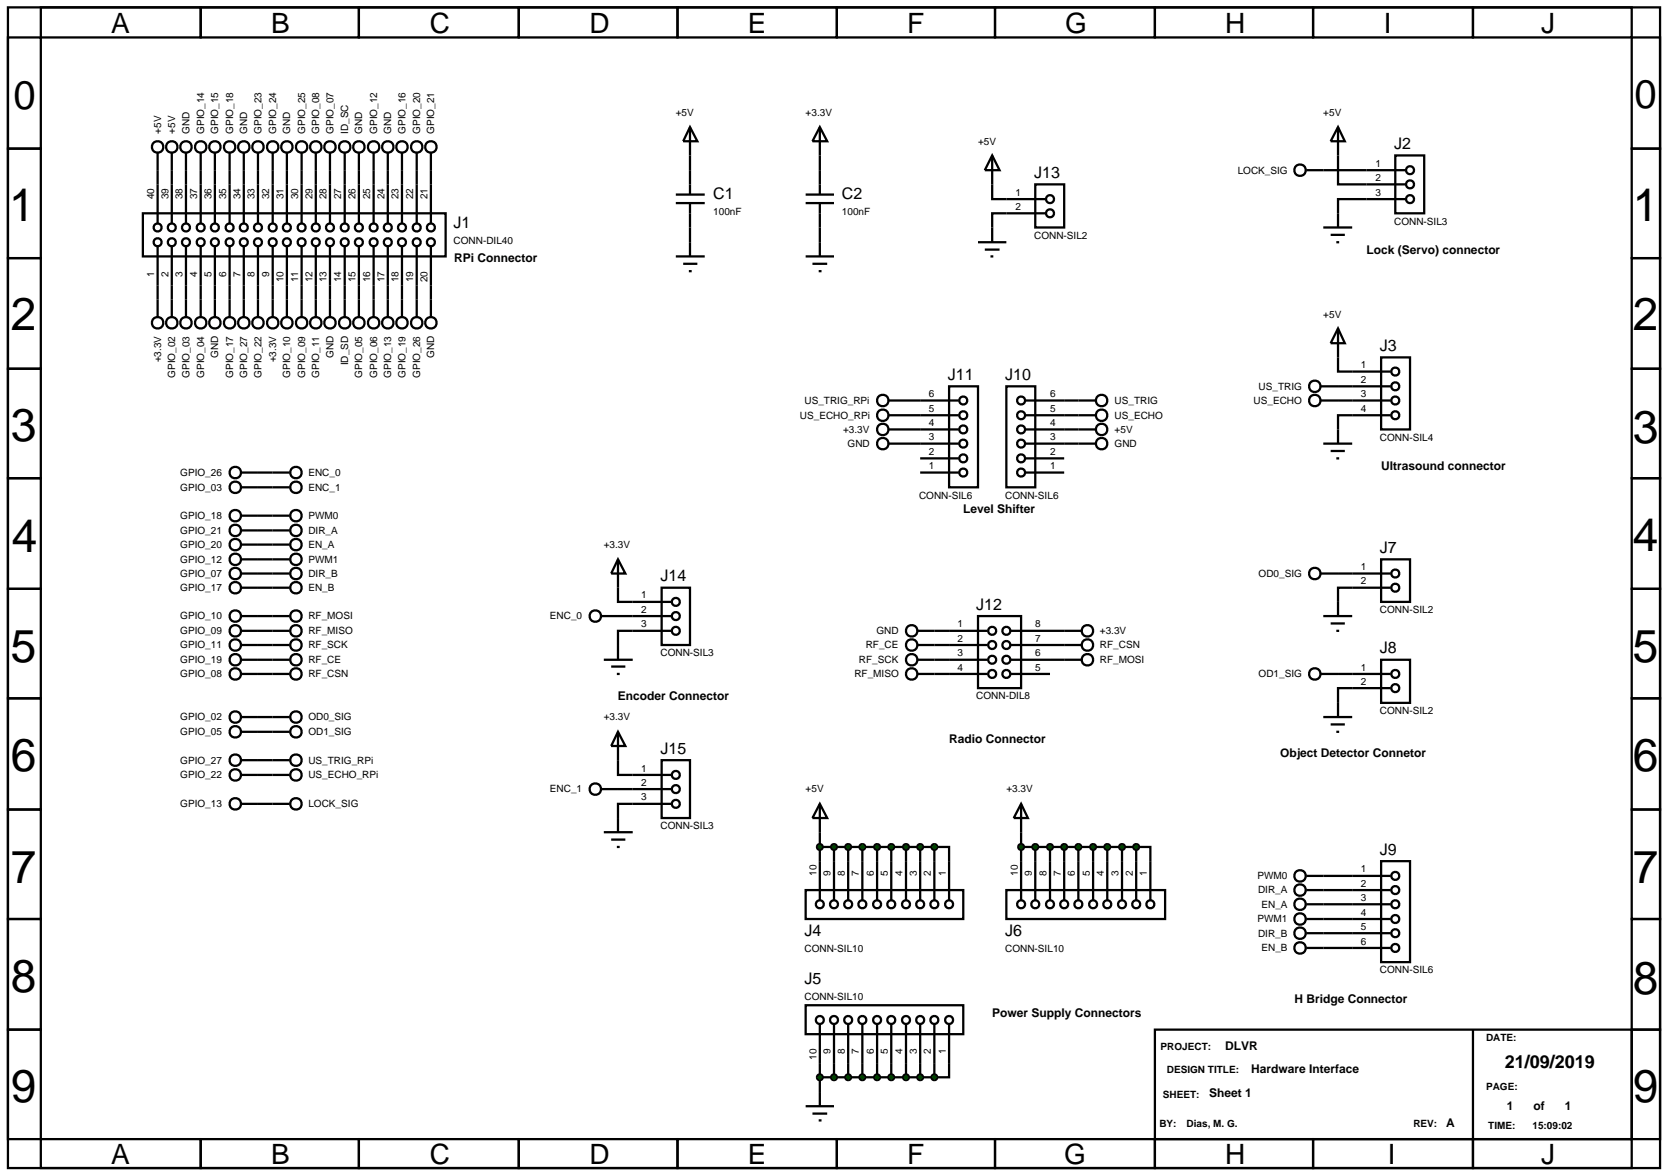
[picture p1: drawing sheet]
<svg xmlns="http://www.w3.org/2000/svg" width="294mm" height="207mm" viewBox="0 0 294 207" stroke-linecap="round" stroke-linejoin="round" font-family="sans-serif">
<g fill="none" stroke="#000" stroke-width=".4">
<path d="M1.4 1.3h291.4v204.6h-291.4zM1.4 6.6h5.8v19.6h-5.8zM7.2 1.3h28.2v5.3h-28.2zM35.4 1.3h27.9v5.3h-27.9zM63.3 1.3h28.2v5.3h-28.2zM91.5 1.3h28v5.3h-28zM119.5 1.3h28.1v5.3h-28.1zM147.6 1.3h27.9v5.3h-27.9zM175.5 1.3h28.2v5.3h-28.2zM203.7 1.3h27.9v5.3h-27.9zM231.6 1.3h28.2v5.3h-28.2zM259.8 1.3h28v5.3h-28z"/>
<path d="M287.8 6.6h5v19.6h-5zM1.4 26.2h5.8v19.3h-5.8zM25.2 37.6h53.4v7.6h-53.4zM27.8 26.9v12.5M30.3 26.9v12.5M32.8 26.9v12.5M35.4 26.9v12.5M37.9 26.9v12.5M40.5 26.9v12.5M43 26.9v12.5M45.5 26.9v12.5M48.1 26.9v12.5"/>
<path d="M50.6 26.9v12.5M53.2 26.9v12.5M55.7 26.9v12.5M58.2 26.9v12.5M60.8 26.9v12.5M63.3 26.9v12.5M65.9 26.9v12.5M68.4 26.9v12.5M70.9 26.9v12.5M73.5 26.9v12.5M76 26.9v12.5M121.7 27.4v2.6"/>
<path d="M144.6 27.4v2.6M175 32.5v2.6h2.5M177.5 37.6h-2.5v2.5M230.4 30h17.5M236 22.4v10.1h11.9M236 22.4l1.2 2.5h-2.5zM246.1 27.4h5.1v10.2h-5.1zM247.9 35.1h-11.9v5M287.8 26.2h5v19.3h-5zM1.4 45.5h5.8v19.5h-5.8zM27.8 43.5v12.4M30.3 43.5v12.4"/>
<path d="M32.8 43.5v12.4M35.4 43.5v12.4M37.9 43.5v12.4M40.5 43.5v12.4M43 43.5v12.4M45.5 43.5v12.4M48.1 43.5v12.4M50.6 43.5v12.4M53.2 43.5v12.4M55.7 43.5v12.4M58.2 43.5v12.4M60.8 43.5v12.4"/>
<path d="M63.3 43.5v12.4M65.9 43.5v12.4M68.4 43.5v12.4M70.9 43.5v12.4M73.5 43.5v12.4M76 43.5v12.4M121.7 40.1v2.6M144.6 40.1v2.6M233.4 40.1h5.1M234.7 41.4h2.5M235.7 42.7h.5M236 57.9v7.6h9.3"/>
<path d="M236 57.9l1.2 2.6h-2.5zM287.8 45.5h5v19.5h-5zM1.4 65h5.8v19.3h-5.8zM159.8 70.6h2.5M159.8 78.2h2.5M159.8 75.7h2.5M159.8 73.2h2.5M187.7 70.6h2.5M187.7 78.2h2.5M187.7 75.7h2.5M187.7 73.2h2.5M232.9 68.1h12.4"/>
<path d="M232.9 70.6h12.4M233.4 78.2h5.1M234.7 79.5h2.5M243.6 63h5.1v12.7h-5.1zM245.3 73.2h-9.3v5M287.8 65h5v19.3h-5zM1.4 84.3h5.8v19.5h-5.8zM45.5 90.9h2.6M45.5 93.5h2.6M45.5 96h2.6M45.5 98.6h2.6M45.5 83.3h2.6"/>
<path d="M45.5 85.9h2.6M235.7 80.8h.5M287.8 84.3h5v19.5h-5zM1.4 103.8h5.8v19.3h-5.8zM45.5 118.8h2.6M45.5 101.1h2.6M45.5 108.6h2.6M45.5 111.2h2.6M45.5 113.7h2.6M45.5 116.3h2.6M45.5 103.6h2.6M109 103.6v2.5h2.6"/>
<path d="M109 108.6h2.6M111.6 111.2h-2.6v2.5M164.8 118.8h2.6M164.8 111.2h2.6M164.8 113.7h2.6M164.8 116.3h2.6M185.2 111.2h2.5M185.2 113.7h2.5M185.2 116.3h2.5M236 118.8h2.5M236 101.1h2.5M238.5 103.6h-2.5v2.5"/>
<path d="M287.8 103.8h5v19.3h-5zM1.4 123.1h5.8v19.6h-5.8zM45.5 126.4h2.6M45.5 129h2.6M45.5 134h2.6M45.5 136.6h2.6M109 134v2.6h2.6M109 139.1h2.6M238.5 121.3h-2.5v2.6M287.8 123.1h5v19.6h-5zM1.4 142.7h5.8v19.3h-5.8zM45.5 141.7h2.6"/>
<path d="M111.6 141.7h-2.6v2.5M142.1 156.9h27.8v5.1h-27.8zM144.6 141.7l1.3 2.5h-2.6zM144.6 141.7v17M144.6 149.3h20.2M147.1 149.3v9.4M149.6 149.3v9.4M152.1 149.3v9.4M154.7 149.3v9.4M157.2 149.3v9.4M159.8 149.3v9.4M162.3 149.3v9.4"/>
<path d="M164.8 149.3h2.6v9.4M164.8 149.3v9.4M180.1 149.3h20.3M180.1 146.7v5.1M182.6 149.3v2.5M185.2 149.3v2.5M187.7 149.3v2.5M190.2 149.3v2.5M192.8 149.3v2.5M195.3 149.3v2.5M197.9 149.3v2.5M200.4 149.3h2.5v2.5"/>
<path d="M200.4 149.3v2.5M233.4 154.4h5.1M233.4 159.4h5.1M233.4 156.9h5.1M287.8 142.7h5v19.3h-5zM1.4 162h5.8v19.5h-5.8zM142.1 177.2h27.8v5.1h-27.8zM233.4 162h5.1M233.4 167.1h5.1M233.4 164.5h5.1M287.8 162h5v19.5h-5zM1.4 181.5h5.8v19.3h-5.8z"/>
<path d="M144.6 180.5v12M144.6 189.9h20.2M147.1 180.5v9.4M149.6 180.5v9.4M152.1 180.5v9.4M154.7 180.5v9.4M157.2 180.5v9.4M159.8 180.5v9.4M162.3 180.5v9.4M164.8 180.5v9.4M167.4 180.5v9.4h-2.6M203.7 181.5h84.1v19.3h-84.1z"/>
<path d="M259.8 181.5v19.3M287.8 181.5h5v19.3h-5zM7.2 200.8h28.2v5.1h-28.2zM35.4 200.8h27.9v5.1h-27.9zM63.3 200.8h28.2v5.1h-28.2zM91.5 200.8h28v5.1h-28zM119.5 200.8h28.1v5.1h-28.1zM147.6 200.8h27.9v5.1h-27.9zM175.5 200.8h28.2v5.1h-28.2zM203.7 200.8h27.9v5.1h-27.9zM231.6 200.8h28.2v5.1h-28.2zM259.8 200.8h28v5.1h-28z"/>
<circle cx="27.8" cy="25.9" r="1.01"/>
<circle cx="30.3" cy="25.9" r="1.01"/>
<circle cx="32.8" cy="25.9" r="1.01"/>
<circle cx="35.4" cy="25.9" r="1.01"/>
<circle cx="37.9" cy="25.9" r="1.01"/>
<circle cx="40.5" cy="25.9" r="1.01"/>
<circle cx="43" cy="25.9" r="1.01"/>
<circle cx="45.5" cy="25.9" r="1.01"/>
<circle cx="48.1" cy="25.9" r="1.01"/>
<circle cx="50.6" cy="25.9" r="1.01"/>
<circle cx="53.2" cy="25.9" r="1.01"/>
<circle cx="55.7" cy="25.9" r="1.01"/>
<circle cx="58.2" cy="25.9" r="1.01"/>
<circle cx="60.8" cy="25.9" r="1.01"/>
<circle cx="63.3" cy="25.9" r="1.01"/>
<circle cx="65.9" cy="25.9" r="1.01"/>
<circle cx="68.4" cy="25.9" r="1.01"/>
<circle cx="70.9" cy="25.9" r="1.01"/>
<circle cx="73.5" cy="25.9" r="1.01"/>
<circle cx="76" cy="25.9" r="1.01"/>
<circle cx="229.3" cy="30" r="1.01"/>
<circle cx="248.7" cy="35.1" r=".7"/>
<circle cx="248.7" cy="32.5" r=".7"/>
<circle cx="248.7" cy="30" r=".7"/>
<circle cx="27.8" cy="56.9" r="1.01"/>
<circle cx="27.8" cy="40.1" r=".7"/>
<circle cx="27.8" cy="42.7" r=".7"/>
<circle cx="30.3" cy="56.9" r="1.01"/>
<circle cx="30.3" cy="40.1" r=".7"/>
<circle cx="30.3" cy="42.7" r=".7"/>
<circle cx="32.8" cy="56.9" r="1.01"/>
<circle cx="32.8" cy="40.1" r=".7"/>
<circle cx="32.8" cy="42.7" r=".7"/>
<circle cx="35.4" cy="56.9" r="1.01"/>
<circle cx="35.4" cy="40.1" r=".7"/>
<circle cx="35.4" cy="42.7" r=".7"/>
<circle cx="37.9" cy="56.9" r="1.01"/>
<circle cx="37.9" cy="40.1" r=".7"/>
<circle cx="37.9" cy="42.7" r=".7"/>
<circle cx="40.5" cy="56.9" r="1.01"/>
<circle cx="40.5" cy="40.1" r=".7"/>
<circle cx="40.5" cy="42.7" r=".7"/>
<circle cx="43" cy="56.9" r="1.01"/>
<circle cx="43" cy="40.1" r=".7"/>
<circle cx="43" cy="42.7" r=".7"/>
<circle cx="45.5" cy="56.9" r="1.01"/>
<circle cx="45.5" cy="40.1" r=".7"/>
<circle cx="45.5" cy="42.7" r=".7"/>
<circle cx="48.1" cy="56.9" r="1.01"/>
<circle cx="48.1" cy="40.1" r=".7"/>
<circle cx="48.1" cy="42.7" r=".7"/>
<circle cx="50.6" cy="56.9" r="1.01"/>
<circle cx="50.6" cy="40.1" r=".7"/>
<circle cx="50.6" cy="42.7" r=".7"/>
<circle cx="53.2" cy="56.9" r="1.01"/>
<circle cx="53.2" cy="40.1" r=".7"/>
<circle cx="53.2" cy="42.7" r=".7"/>
<circle cx="55.7" cy="56.9" r="1.01"/>
<circle cx="55.7" cy="40.1" r=".7"/>
<circle cx="55.7" cy="42.7" r=".7"/>
<circle cx="58.2" cy="56.9" r="1.01"/>
<circle cx="58.2" cy="40.1" r=".7"/>
<circle cx="58.2" cy="42.7" r=".7"/>
<circle cx="60.8" cy="56.9" r="1.01"/>
<circle cx="60.8" cy="40.1" r=".7"/>
<circle cx="60.8" cy="42.7" r=".7"/>
<circle cx="63.3" cy="56.9" r="1.01"/>
<circle cx="63.3" cy="40.1" r=".7"/>
<circle cx="63.3" cy="42.7" r=".7"/>
<circle cx="65.9" cy="56.9" r="1.01"/>
<circle cx="65.9" cy="40.1" r=".7"/>
<circle cx="65.9" cy="42.7" r=".7"/>
<circle cx="68.4" cy="56.9" r="1.01"/>
<circle cx="68.4" cy="40.1" r=".7"/>
<circle cx="68.4" cy="42.7" r=".7"/>
<circle cx="70.9" cy="56.9" r="1.01"/>
<circle cx="70.9" cy="40.1" r=".7"/>
<circle cx="70.9" cy="42.7" r=".7"/>
<circle cx="73.5" cy="56.9" r="1.01"/>
<circle cx="73.5" cy="40.1" r=".7"/>
<circle cx="73.5" cy="42.7" r=".7"/>
<circle cx="76" cy="56.9" r="1.01"/>
<circle cx="76" cy="40.1" r=".7"/>
<circle cx="76" cy="42.7" r=".7"/>
<circle cx="231.9" cy="70.6" r="1.01"/>
<circle cx="231.9" cy="68.1" r="1.01"/>
<circle cx="246.1" cy="73.2" r=".7"/>
<circle cx="246.1" cy="70.6" r=".7"/>
<circle cx="246.1" cy="65.5" r=".7"/>
<circle cx="246.1" cy="68.1" r=".7"/>
<circle cx="144.6" cy="159.4" r=".7"/>
<circle cx="147.1" cy="159.4" r=".7"/>
<circle cx="149.6" cy="159.4" r=".7"/>
<circle cx="152.1" cy="159.4" r=".7"/>
<circle cx="154.7" cy="159.4" r=".7"/>
<circle cx="157.2" cy="159.4" r=".7"/>
<circle cx="159.8" cy="159.4" r=".7"/>
<circle cx="162.3" cy="159.4" r=".7"/>
<circle cx="164.8" cy="159.4" r=".7"/>
<circle cx="167.4" cy="159.4" r=".7"/>
<circle cx="144.6" cy="179.8" r=".7"/>
<circle cx="147.1" cy="179.8" r=".7"/>
<circle cx="149.6" cy="179.8" r=".7"/>
<circle cx="152.1" cy="179.8" r=".7"/>
<circle cx="154.7" cy="179.8" r=".7"/>
<circle cx="157.2" cy="179.8" r=".7"/>
<circle cx="159.8" cy="179.8" r=".7"/>
<circle cx="162.3" cy="179.8" r=".7"/>
<circle cx="164.8" cy="179.8" r=".7"/>
<circle cx="167.4" cy="179.8" r=".7"/>
</g>
<g fill="#004000" stroke="#000" stroke-width=".4">
<path d="M144.2 149l.4-.2-.5 .5zM144.6 148.8l.4 .2 .1 .3zM145.1 149.3l-.1 .3-.4 .2zM144.1 149.3l.5 .5-.3-.1z"/>
<path d="M164.4 149l.4-.2-.5 .5zM164.8 148.8l.4 .2 .1 .3zM165.3 149.3l-.2 .4-.3 .1zM164.3 149.3l.5 .5-.3-.1z"/>
<path d="M162 148.9l.3-.1-.5 .5zM162.3 148.8l.4 .2 .1 .3zM162.3 149.8l.5-.5-.1 .3zM161.8 149.3l.5 .5-.4-.2z"/>
<path d="M159.5 148.9l.3-.1-.5 .5zM159.8 148.8l.4 .2 .1 .3zM159.8 149.8l.5-.5-.2 .4zM159.3 149.3l.5 .5-.4-.2z"/>
<path d="M156.9 148.9l.3-.1-.5 .5zM157.2 148.8l.3 .1 .2 .4zM157.2 149.8l.5-.5-.2 .4zM156.7 149.3l.5 .5-.4-.2z"/>
<path d="M154.3 149l.4-.2-.5 .5zM154.7 148.8l.4 .2 .1 .3zM154.7 149.8l.5-.5-.1 .3zM154.2 149.3l.5 .5-.3-.1z"/>
<path d="M151.7 149l.4-.2-.5 .5zM152.1 148.8l.4 .2 .1 .3zM152.6 149.3l-.2 .4-.3 .1zM151.6 149.3l.5 .5-.3-.1z"/>
<path d="M149.3 148.9l.3-.1-.5 .5zM149.6 148.8l.4 .2 .1 .3zM149.6 149.8l.5-.5-.1 .3zM149.1 149.3l.5 .5-.4-.2z"/>
<path d="M146.8 148.9l.3-.1-.5 .5zM147.1 148.8l.4 .2 .1 .3zM147.1 149.8l.5-.5-.2 .4zM146.6 149.3l.5 .5-.4-.2z"/>
<path d="M146.7 189.6l.4-.2-.5 .5zM147.1 189.4l.3 .1 .2 .4zM147.1 190.4l.5-.5-.1 .3zM146.6 189.9l.5 .5-.4-.2z"/>
<path d="M149.2 189.6l.4-.2-.5 .5zM149.6 189.4l.4 .2 .1 .3zM149.6 190.4l.5-.5-.1 .3zM149.1 189.9l.5 .5-.4-.2z"/>
<path d="M151.7 189.6l.4-.2-.5 .5zM152.1 189.4l.3 .1 .2 .4zM152.6 189.9l-.1 .3-.4 .2zM151.6 189.9l.5 .5-.4-.2z"/>
<path d="M154.3 189.6l.4-.2-.5 .5zM154.7 189.4l.4 .2 .1 .3zM154.7 190.4l.5-.5-.1 .3zM154.2 189.9l.5 .5-.4-.2z"/>
<path d="M156.8 189.6l.4-.2-.5 .5zM157.2 189.4l.3 .1 .2 .4zM157.2 190.4l.5-.5-.1 .3zM156.7 189.9l.5 .5-.4-.2z"/>
<path d="M159.4 189.6l.4-.2-.5 .5zM159.8 189.4l.3 .1 .2 .4zM159.8 190.4l.5-.5-.1 .3zM159.3 189.9l.5 .5-.4-.2z"/>
<path d="M161.9 189.6l.4-.2-.5 .5zM162.3 189.4l.4 .2 .1 .3zM162.3 190.4l.5-.5-.1 .3zM161.8 189.9l.5 .5-.4-.2z"/>
<path d="M164.4 189.6l.4-.2-.5 .5zM164.8 189.4l.3 .1 .2 .4zM165.3 189.9l-.1 .3-.4 .2zM164.3 189.9l.5 .5-.4-.2z"/>
</g>
<g fill="#004000">
<path d="M144.1 149.3l.5-.5 .5 .5-.5 .5z"/>
<path d="M164.3 149.3l.5-.5 .5 .5-.5 .5z"/>
<path d="M162.3 148.8l.5 .5-.5 .5-.5-.5z"/>
<path d="M159.8 148.8l.5 .5-.5 .5-.5-.5z"/>
<path d="M157.2 148.8l.5 .5-.5 .5-.5-.5z"/>
<path d="M154.2 149.3l.5-.5 .5 .5-.5 .5z"/>
<path d="M151.6 149.3l.5-.5 .5 .5-.5 .5z"/>
<path d="M149.6 148.8l.5 .5-.5 .5-.5-.5z"/>
<path d="M147.1 148.8l.5 .5-.5 .5-.5-.5z"/>
<path d="M146.6 189.9l.5-.5 .5 .5-.5 .5z"/>
<path d="M149.6 189.4l.5 .5-.5 .5-.5-.5z"/>
<path d="M151.6 189.9l.5-.5 .5 .5-.5 .5z"/>
<path d="M154.2 189.9l.5-.5 .5 .5-.5 .5z"/>
<path d="M157.2 189.4l.5 .5-.5 .5-.5-.5z"/>
<path d="M159.3 189.9l.5-.5 .5 .5-.5 .5z"/>
<path d="M162.3 189.4l.5 .5-.5 .5-.5-.5z"/>
<path d="M164.3 189.9l.5-.5 .5 .5-.5 .5z"/>
</g>
<path d="M142.1 195h5M143.3 196.3h2.6M144.4 197.5h.5M144.6 192.5v2.5" fill="none" stroke="#000" stroke-width=".4"/>
<path d="M144.2 189.6l.4-.2-.5 .5zM144.6 189.4l.4 .2 .1 .3zM145.1 189.9l-.1 .3-.4 .2zM144.1 189.9l.5 .5-.4-.2z" fill="#004000" stroke="#000" stroke-width=".4"/>
<path d="M144.1 189.9l.5-.5 .5 .5-.5 .5z" fill="#004000"/>
<g fill="none" stroke="#000" stroke-width=".4">
<path d="M177.5 156.9h28v5.1h-28zM180.1 141.7l1.2 2.5h-2.5zM180.1 141.7v5M180.1 151.8v6.9M182.6 151.8v6.9M185.2 151.8v6.9M187.7 151.8v6.9M190.2 151.8v6.9M192.8 151.8v6.9M195.3 151.8v6.9M197.9 151.8v6.9M200.4 151.8v6.9"/>
<path d="M202.9 151.8v6.9"/>
<circle cx="180.1" cy="159.4" r=".7"/>
<circle cx="182.6" cy="159.4" r=".7"/>
<circle cx="185.2" cy="159.4" r=".7"/>
<circle cx="187.7" cy="159.4" r=".7"/>
<circle cx="190.2" cy="159.4" r=".7"/>
<circle cx="192.8" cy="159.4" r=".7"/>
<circle cx="195.3" cy="159.4" r=".7"/>
<circle cx="197.9" cy="159.4" r=".7"/>
<circle cx="200.4" cy="159.4" r=".7"/>
<circle cx="202.9" cy="159.4" r=".7"/>
</g>
<g fill="#004000" stroke="#000" stroke-width=".4">
<path d="M179.7 149l.4-.2-.5 .5zM180.1 148.8l.4 .2 .1 .3zM180.1 149.8l.5-.5-.1 .3zM179.6 149.3l.5 .5-.3-.1z"/>
<path d="M200.1 148.9l.3-.1-.5 .5zM200.4 148.8l.4 .2 .1 .3zM200.9 149.3l-.2 .4-.3 .1zM199.9 149.3l.5 .5-.4-.2z"/>
<path d="M197.6 148.9l.3-.1-.5 .5zM197.9 148.8l.3 .1 .2 .4zM197.9 149.8l.5-.5-.2 .4zM197.4 149.3l.5 .5-.3-.1z"/>
<path d="M195 148.9l.3-.1-.5 .5zM195.3 148.8l.4 .2 .1 .3zM195.3 149.8l.5-.5-.2 .4zM194.8 149.3l.5 .5-.3-.1z"/>
<path d="M192.4 149l.4-.2-.5 .5zM192.8 148.8l.4 .2 .1 .3zM193.3 149.3l-.1 .3-.4 .2zM192.3 149.3l.5 .5-.3-.1z"/>
<path d="M189.8 149l.4-.2-.5 .5zM190.2 148.8l.4 .2 .1 .3zM190.2 149.8l.5-.5-.1 .3zM189.7 149.3l.5 .5-.3-.1z"/>
<path d="M187.4 148.9l.3-.1-.5 .5zM187.7 148.8l.4 .2 .1 .3zM188.2 149.3l-.2 .4-.3 .1zM187.2 149.3l.5 .5-.4-.2z"/>
<path d="M184.9 148.9l.3-.1-.5 .5zM185.2 148.8l.3 .1 .2 .4zM185.2 149.8l.5-.5-.2 .4zM184.7 149.3l.5 .5-.3-.1z"/>
<path d="M182.3 148.9l.3-.1-.5 .5zM182.6 148.8l.4 .2 .1 .3zM182.6 149.8l.5-.5-.2 .4zM182.1 149.3l.5 .5-.3-.1z"/>
</g>
<g fill="#004000">
<path d="M179.6 149.3l.5-.5 .5 .5-.5 .5z"/>
<path d="M200.4 148.8l.5 .5-.5 .5-.5-.5z"/>
<path d="M197.9 148.8l.5 .5-.5 .5-.5-.5z"/>
<path d="M195.3 148.8l.5 .5-.5 .5-.5-.5z"/>
<path d="M192.3 149.3l.5-.5 .5 .5-.5 .5z"/>
<path d="M189.7 149.3l.5-.5 .5 .5-.5 .5z"/>
<path d="M187.7 148.8l.5 .5-.5 .5-.5-.5z"/>
<path d="M185.2 148.8l.5 .5-.5 .5-.5-.5z"/>
<path d="M182.6 148.8l.5 .5-.5 .5-.5-.5z"/>
</g>
<g fill="none" stroke="#000" stroke-width=".4">
<path d="M119.2 34.3h5.1M119.2 35.8h5.1M121.7 22.4l1.3 2.5h-2.5zM121.7 22.4v5M121.7 30v4.3M121.7 35.8v4.3M142.1 34.3h5M142.1 35.8h5M144.6 22.4l1.3 2.5h-2.6zM144.6 22.4v5M144.6 30v4.3M144.6 35.8v4.3"/>
<path d="M175 27.4l1.3 2.6h-2.6zM175 27.4v5.1M177.5 35.1h6.9M177.5 37.6h6.9M182.6 32.5h5.1v7.6h-5.1zM119.2 45.2h5.1M120.5 46.5h2.5M121.5 47.8h.5M121.7 42.7v2.5M142.1 45.2h5M143.3 46.5h2.6M144.4 47.8h.5"/>
<path d="M144.6 42.7v2.5M172.5 42.7h5M173.7 44h2.6M174.7 45.2h.5M175 40.1v2.6M156.7 78.2h3.1M156.7 75.7h3.1M156.7 73.2h3.1M156.7 70.6h3.1M162.3 78.2h6.8M162.3 75.7h6.8M162.3 73.2h6.8"/>
<path d="M162.3 70.6h6.8M167.4 68.1h5.1v17.8h-5.1zM177.5 68.1h5.1v17.8h-5.1zM180.8 78.2h6.9M180.8 75.7h6.9M180.8 73.2h6.9M180.8 70.6h6.9M190.2 78.2h3.1M190.2 75.7h3.1M190.2 73.2h3.1M190.2 70.6h3.1M42.5 83.3h3"/>
<path d="M42.5 98.6h3M42.5 90.9h3M42.5 96h3M42.5 93.5h3M42.5 85.9h3M48.1 83.3h3M48.1 98.6h3M48.1 90.9h3M48.1 96h3M48.1 93.5h3M48.1 85.9h3M109 98.6l1.3 2.5h-2.5z"/>
<path d="M109 98.6v5M162.3 83.3h6.8M162.3 80.8h6.8M180.8 83.3h6.9M180.8 80.8h6.9M243.6 98.6h5.1v7.5h-5.1zM42.5 101.1h3M42.5 103.6h3M42.5 118.8h3M42.5 108.6h3M42.5 111.2h3M42.5 113.7h3"/>
<path d="M42.5 116.3h3M48.1 101.1h3M48.1 103.6h3M48.1 118.8h3M48.1 108.6h3M48.1 111.2h3M48.1 113.7h3M48.1 116.3h3M106 108.6h3M106.5 116.3h5.1M107.8 117.5h2.5M108.8 118.8h.5"/>
<path d="M109 113.7v2.6M111.6 108.6h6.8M111.6 111.2h6.8M111.6 106.1h6.8M116.7 103.6h5v10.1h-5zM161.8 118.8h3M161.8 111.2h3M161.8 113.7h3M161.8 116.3h3M167.4 118.8h6.8M167.4 111.2h6.8M167.4 113.7h6.8"/>
<path d="M167.4 116.3h6.8M172.5 108.6h7.6v12.7h-7.6zM178.3 118.8h6.9M178.3 111.2h6.9M178.3 113.7h6.9M178.3 116.3h6.9M187.7 111.2h3M187.7 113.7h3M187.7 116.3h3M232.9 101.1h3.1M232.9 118.8h3.1M233.4 108.6h5.1"/>
<path d="M234.7 109.9h2.5M235.7 111.2h.5M236 106.1v2.5M238.5 101.1h6.8M238.5 103.6h6.8M238.5 118.8h6.8M243.6 116.3h5.1v7.6h-5.1zM42.5 126.4h3M42.5 129h3M42.5 136.6h3M42.5 134h3M48.1 126.4h3"/>
<path d="M48.1 129h3M48.1 136.6h3M48.1 134h3M106 139.1h3M109 129l1.3 2.5h-2.5zM109 129v5M111.6 136.6h6.8M111.6 139.1h6.8M116.7 134h5v10.2h-5zM233.4 126.4h5.1M234.7 127.7h2.5M235.7 129h.5"/>
<path d="M236 123.9v2.5M238.5 121.3h6.8M42.5 141.7h3M48.1 141.7h3M106.5 146.7h5.1M107.8 148h2.5M108.8 149.3h.5M109 144.2v2.5M111.6 141.7h6.8M230.4 154.4h3M230.4 156.9h3M230.4 159.4h3"/>
<path d="M238.5 154.4h6.8M238.5 156.9h6.8M238.5 159.4h6.8M243.6 151.8h5.1v17.8h-5.1zM230.4 162h3M230.4 164.5h3M230.4 167.1h3M238.5 162h6.8M238.5 164.5h6.8M238.5 167.1h6.8"/>
<circle cx="185.2" cy="35.1" r=".7"/>
<circle cx="185.2" cy="37.6" r=".7"/>
<circle cx="155.7" cy="73.2" r="1.01"/>
<circle cx="155.7" cy="70.6" r="1.01"/>
<circle cx="155.7" cy="78.2" r="1.01"/>
<circle cx="155.7" cy="75.7" r="1.01"/>
<circle cx="169.9" cy="73.2" r=".7"/>
<circle cx="169.9" cy="78.2" r=".7"/>
<circle cx="169.9" cy="70.6" r=".7"/>
<circle cx="169.9" cy="75.7" r=".7"/>
<circle cx="180.1" cy="75.7" r=".7"/>
<circle cx="180.1" cy="78.2" r=".7"/>
<circle cx="180.1" cy="70.6" r=".7"/>
<circle cx="180.1" cy="73.2" r=".7"/>
<circle cx="194.3" cy="78.2" r="1.01"/>
<circle cx="194.3" cy="75.7" r="1.01"/>
<circle cx="194.3" cy="70.6" r="1.01"/>
<circle cx="194.3" cy="73.2" r="1.01"/>
<circle cx="41.5" cy="98.6" r="1.01"/>
<circle cx="41.5" cy="85.9" r="1.01"/>
<circle cx="41.5" cy="83.3" r="1.01"/>
<circle cx="41.5" cy="96" r="1.01"/>
<circle cx="41.5" cy="90.9" r="1.01"/>
<circle cx="41.5" cy="93.5" r="1.01"/>
<circle cx="52.2" cy="93.5" r="1.01"/>
<circle cx="52.2" cy="90.9" r="1.01"/>
<circle cx="52.2" cy="96" r="1.01"/>
<circle cx="52.2" cy="83.3" r="1.01"/>
<circle cx="52.2" cy="85.9" r="1.01"/>
<circle cx="52.2" cy="98.6" r="1.01"/>
<circle cx="169.9" cy="83.3" r=".7"/>
<circle cx="169.9" cy="80.8" r=".7"/>
<circle cx="180.1" cy="80.8" r=".7"/>
<circle cx="180.1" cy="83.3" r=".7"/>
<circle cx="41.5" cy="118.8" r="1.01"/>
<circle cx="41.5" cy="113.7" r="1.01"/>
<circle cx="41.5" cy="116.3" r="1.01"/>
<circle cx="41.5" cy="103.6" r="1.01"/>
<circle cx="41.5" cy="108.6" r="1.01"/>
<circle cx="41.5" cy="101.1" r="1.01"/>
<circle cx="41.5" cy="111.2" r="1.01"/>
<circle cx="52.2" cy="108.6" r="1.01"/>
<circle cx="52.2" cy="111.2" r="1.01"/>
<circle cx="52.2" cy="103.6" r="1.01"/>
<circle cx="52.2" cy="101.1" r="1.01"/>
<circle cx="52.2" cy="116.3" r="1.01"/>
<circle cx="52.2" cy="113.7" r="1.01"/>
<circle cx="52.2" cy="118.8" r="1.01"/>
<circle cx="105" cy="108.6" r="1.01"/>
<circle cx="119.2" cy="106.1" r=".7"/>
<circle cx="119.2" cy="108.6" r=".7"/>
<circle cx="119.2" cy="111.2" r=".7"/>
<circle cx="160.8" cy="118.8" r="1.01"/>
<circle cx="160.8" cy="113.7" r="1.01"/>
<circle cx="160.8" cy="116.3" r="1.01"/>
<circle cx="160.8" cy="111.2" r="1.01"/>
<circle cx="175" cy="118.8" r=".7"/>
<circle cx="175" cy="116.3" r=".7"/>
<circle cx="175" cy="113.7" r=".7"/>
<circle cx="175" cy="111.2" r=".7"/>
<circle cx="177.5" cy="118.8" r=".7"/>
<circle cx="177.5" cy="116.3" r=".7"/>
<circle cx="177.5" cy="113.7" r=".7"/>
<circle cx="177.5" cy="111.2" r=".7"/>
<circle cx="191.8" cy="111.2" r="1.01"/>
<circle cx="191.8" cy="116.3" r="1.01"/>
<circle cx="191.8" cy="113.7" r="1.01"/>
<circle cx="231.9" cy="118.8" r="1.01"/>
<circle cx="231.9" cy="101.1" r="1.01"/>
<circle cx="246.1" cy="118.8" r=".7"/>
<circle cx="246.1" cy="103.6" r=".7"/>
<circle cx="246.1" cy="101.1" r=".7"/>
<circle cx="41.5" cy="129" r="1.01"/>
<circle cx="41.5" cy="126.4" r="1.01"/>
<circle cx="41.5" cy="134" r="1.01"/>
<circle cx="41.5" cy="136.6" r="1.01"/>
<circle cx="52.2" cy="134" r="1.01"/>
<circle cx="52.2" cy="136.6" r="1.01"/>
<circle cx="52.2" cy="126.4" r="1.01"/>
<circle cx="52.2" cy="129" r="1.01"/>
<circle cx="105" cy="139.1" r="1.01"/>
<circle cx="119.2" cy="139.1" r=".7"/>
<circle cx="119.2" cy="136.6" r=".7"/>
<circle cx="246.1" cy="121.3" r=".7"/>
<circle cx="41.5" cy="141.7" r="1.01"/>
<circle cx="52.2" cy="141.7" r="1.01"/>
<circle cx="119.2" cy="141.7" r=".7"/>
<circle cx="229.3" cy="159.4" r="1.01"/>
<circle cx="229.3" cy="154.4" r="1.01"/>
<circle cx="229.3" cy="156.9" r="1.01"/>
<circle cx="246.1" cy="154.4" r=".7"/>
<circle cx="246.1" cy="156.9" r=".7"/>
<circle cx="246.1" cy="159.4" r=".7"/>
<circle cx="229.3" cy="162" r="1.01"/>
<circle cx="229.3" cy="164.5" r="1.01"/>
<circle cx="229.3" cy="167.1" r="1.01"/>
<circle cx="246.1" cy="167.1" r=".7"/>
<circle cx="246.1" cy="164.5" r=".7"/>
<circle cx="246.1" cy="162" r=".7"/>
</g>
<g font-size="8.1">
<text x="1.6" y="38.9">1</text>
<text x="288" y="38.9">1</text>
<text x="1.9" y="58.2">2</text>
<text x="288" y="58.2">2</text>
<text x="1.9" y="77.7">3</text>
<text x="288" y="78">3</text>
<text x="2.1" y="97.3">4</text>
<text x="288" y="97">4</text>
<text x="1.9" y="116.7">5</text>
<text x="288" y="116.7">5</text>
<text x="1.9" y="135.8">6</text>
<text x="288" y="135.8">6</text>
<text x="1.9" y="155.6">7</text>
<text x="288" y="155.6">7</text>
<text x="1.9" y="174.9">8</text>
<text x="288" y="175.2">8</text>
<text x="1.9" y="194.2">9</text>
<text x="288" y="194.2">9</text>
</g>
<g font-size="7.1">
<text x="2.4" y="19.3">0</text>
<text x="288.3" y="19.1">0</text>
</g>
<g font-size="4.9">
<text x="19.6" y="5.8">A</text>
<text x="47.8" y="5.8">B</text>
<text x="75.8" y="5.8">C</text>
<text x="104" y="5.8">D</text>
<text x="131.9" y="5.8">E</text>
<text x="160" y="5.8">F</text>
<text x="187.9" y="5.8">G</text>
<text x="216.1" y="5.8">H</text>
<text x="244.1" y="5.8">I</text>
<text x="271.8" y="5.8">J</text>
<text x="19.6" y="205.3">A</text>
<text x="47.8" y="205.3">B</text>
<text x="75.8" y="205.3">C</text>
<text x="104" y="205.3">D</text>
<text x="131.9" y="205.3">E</text>
<text x="160" y="205.3">F</text>
<text x="187.7" y="205.3">G</text>
<text x="216.1" y="205.3">H</text>
<text x="244.8" y="205.3">I</text>
<text x="271.8" y="205.3">J</text>
</g>
<text font-size="3.2" x="265.4" y="188.2">21/09/2019</text>
<g font-size="2.8">
<text x="245.9" y="26.3">J2</text>
<text x="125.8" y="35.1">C1</text>
<text x="148.5" y="35.1">C2</text>
<text x="182.4" y="31.4">J13</text>
<text x="80" y="40.2">J1</text>
<text x="243.4" y="61.9">J3</text>
<text x="167.2" y="67">J11</text>
<text x="177.3" y="67">J10</text>
<text x="243.4" y="97.5">J7</text>
<text x="116.5" y="102.5">J14</text>
<text x="172.2" y="107.5">J12</text>
<text x="243.4" y="115.1">J8</text>
<text x="116.5" y="132.9">J15</text>
<text x="243.4" y="150.7">J9</text>
<text x="141.9" y="165">J4</text>
<text x="177.3" y="165">J6</text>
<text x="141.9" y="173.5">J5</text>
</g>
<g font-size="2.1">
<text x="80.1" y="46.2">RPi Connector</text>
<text x="241" y="44.7">Lock (Servo) connector</text>
<text x="243.6" y="82.8">Ultrasound connector</text>
<text x="169.9" y="90.4">Level Shifter</text>
<text x="109" y="123.3">Encoder Connector</text>
<text x="167.4" y="131">Radio Connector</text>
<text x="225.8" y="133.5">Object Detector Connetor</text>
<text x="175" y="179.2">Power Supply Connectors</text>
<text x="228.3" y="176.7">H Bridge Connector</text>
<text x="216.1" y="185.1">DLVR</text>
<text x="220.7" y="189.2">Hardware Interface</text>
<text x="213.3" y="193.4">Sheet 1</text>
<text x="265.8" y="195.6">1</text>
<text x="270.5" y="195.6">of</text>
<text x="276" y="195.6">1</text>
<text x="255.1" y="198.6">A</text>
</g>
<g font-size="1.8">
<text x="28.4" y="23.6" transform="rotate(-90 28.4 23.6)">+5V</text>
<text x="30.9" y="23.6" transform="rotate(-90 30.9 23.6)">+5V</text>
<text x="33.4" y="23.6" transform="rotate(-90 33.4 23.6)">GND</text>
<text x="36" y="23.6" transform="rotate(-90 36 23.6)">GPIO_14</text>
<text x="38.5" y="23.6" transform="rotate(-90 38.5 23.6)">GPIO_15</text>
<text x="41.1" y="23.6" transform="rotate(-90 41.1 23.6)">GPIO_18</text>
<text x="43.6" y="23.6" transform="rotate(-90 43.6 23.6)">GND</text>
<text x="46.1" y="23.6" transform="rotate(-90 46.1 23.6)">GPIO_23</text>
<text x="48.7" y="23.6" transform="rotate(-90 48.7 23.6)">GPIO_24</text>
<text x="51.2" y="23.6" transform="rotate(-90 51.2 23.6)">GND</text>
<text x="53.8" y="23.6" transform="rotate(-90 53.8 23.6)">GPIO_25</text>
<text x="56.3" y="23.6" transform="rotate(-90 56.3 23.6)">GPIO_08</text>
<text x="58.8" y="23.6" transform="rotate(-90 58.8 23.6)">GPIO_07</text>
<text x="61.4" y="23.6" transform="rotate(-90 61.4 23.6)">ID_SC</text>
<text x="63.9" y="23.6" transform="rotate(-90 63.9 23.6)">GND</text>
<text x="66.5" y="23.6" transform="rotate(-90 66.5 23.6)">GPIO_12</text>
<text x="69" y="23.6" transform="rotate(-90 69 23.6)">GND</text>
<text x="71.5" y="23.6" transform="rotate(-90 71.5 23.6)">GPIO_16</text>
<text x="74.1" y="23.6" transform="rotate(-90 74.1 23.6)">GPIO_20</text>
<text x="76.6" y="23.6" transform="rotate(-90 76.6 23.6)">GPIO_21</text>
<text x="119.2" y="20.4">+5V</text>
<text x="142.1" y="20.4">+3.3V</text>
<text x="233.4" y="20.4">+5V</text>
<text x="172.5" y="25.5">+5V</text>
<text x="242.6" y="29.4">1</text>
<text x="27.2" y="35.1" transform="rotate(-90 27.2 35.1)">40</text>
<text x="29.7" y="35.1" transform="rotate(-90 29.7 35.1)">39</text>
<text x="32.2" y="35.1" transform="rotate(-90 32.2 35.1)">38</text>
<text x="34.8" y="35.1" transform="rotate(-90 34.8 35.1)">37</text>
<text x="37.3" y="35.1" transform="rotate(-90 37.3 35.1)">36</text>
<text x="39.9" y="35.1" transform="rotate(-90 39.9 35.1)">35</text>
<text x="42.4" y="35.1" transform="rotate(-90 42.4 35.1)">34</text>
<text x="44.9" y="35.1" transform="rotate(-90 44.9 35.1)">33</text>
<text x="47.5" y="35.1" transform="rotate(-90 47.5 35.1)">32</text>
<text x="50" y="35.1" transform="rotate(-90 50 35.1)">31</text>
<text x="52.6" y="35.1" transform="rotate(-90 52.6 35.1)">30</text>
<text x="55.1" y="35.1" transform="rotate(-90 55.1 35.1)">29</text>
<text x="57.6" y="35.1" transform="rotate(-90 57.6 35.1)">28</text>
<text x="60.2" y="35.1" transform="rotate(-90 60.2 35.1)">27</text>
<text x="62.7" y="35.1" transform="rotate(-90 62.7 35.1)">26</text>
<text x="65.3" y="35.1" transform="rotate(-90 65.3 35.1)">25</text>
<text x="67.8" y="35.1" transform="rotate(-90 67.8 35.1)">24</text>
<text x="70.3" y="35.1" transform="rotate(-90 70.3 35.1)">23</text>
<text x="72.9" y="35.1" transform="rotate(-90 72.9 35.1)">22</text>
<text x="75.4" y="35.1" transform="rotate(-90 75.4 35.1)">21</text>
<text x="179.1" y="34.5">1</text>
<text x="218.3" y="30.6">LOCK_SIG</text>
<text x="242.6" y="31.9">2</text>
<text x="242.6" y="34.5">3</text>
<text x="125.8" y="37.9">100nF</text>
<text x="148.5" y="37.9">100nF</text>
<text x="179.1" y="37">2</text>
<text x="245.9" y="39.6">CONN-SIL3</text>
<text x="80" y="43">CONN-DIL40</text>
<text x="182.4" y="42.2">CONN-SIL2</text>
<text x="27.2" y="48.8" transform="rotate(-90 27.2 48.8)">1</text>
<text x="29.7" y="48.8" transform="rotate(-90 29.7 48.8)">2</text>
<text x="32.2" y="48.8" transform="rotate(-90 32.2 48.8)">3</text>
<text x="34.8" y="48.8" transform="rotate(-90 34.8 48.8)">4</text>
<text x="37.3" y="48.8" transform="rotate(-90 37.3 48.8)">5</text>
<text x="39.9" y="48.8" transform="rotate(-90 39.9 48.8)">6</text>
<text x="42.4" y="48.8" transform="rotate(-90 42.4 48.8)">7</text>
<text x="44.9" y="48.8" transform="rotate(-90 44.9 48.8)">8</text>
<text x="47.5" y="48.8" transform="rotate(-90 47.5 48.8)">9</text>
<text x="50" y="49.8" transform="rotate(-90 50 49.8)">10</text>
<text x="52.6" y="49.8" transform="rotate(-90 52.6 49.8)">11</text>
<text x="55.1" y="49.8" transform="rotate(-90 55.1 49.8)">12</text>
<text x="57.6" y="49.8" transform="rotate(-90 57.6 49.8)">13</text>
<text x="60.2" y="49.8" transform="rotate(-90 60.2 49.8)">14</text>
<text x="62.7" y="49.8" transform="rotate(-90 62.7 49.8)">15</text>
<text x="65.3" y="49.8" transform="rotate(-90 65.3 49.8)">16</text>
<text x="67.8" y="49.8" transform="rotate(-90 67.8 49.8)">17</text>
<text x="70.3" y="49.8" transform="rotate(-90 70.3 49.8)">18</text>
<text x="72.9" y="49.8" transform="rotate(-90 72.9 49.8)">19</text>
<text x="75.4" y="49.8" transform="rotate(-90 75.4 49.8)">20</text>
<text x="233.4" y="56">+5V</text>
<text x="28.4" y="63.9" transform="rotate(-90 28.4 63.9)">+3.3V</text>
<text x="38.5" y="63.1" transform="rotate(-90 38.5 63.1)">GND</text>
<text x="48.7" y="63.9" transform="rotate(-90 48.7 63.9)">+3.3V</text>
<text x="58.8" y="63.1" transform="rotate(-90 58.8 63.1)">GND</text>
<text x="61.4" y="64.4" transform="rotate(-90 61.4 64.4)">ID_SD</text>
<text x="76.6" y="63.1" transform="rotate(-90 76.6 63.1)">GND</text>
<text x="240" y="64.9">1</text>
<text x="30.9" y="66.6" transform="rotate(-90 30.9 66.6)">GPIO_02</text>
<text x="33.4" y="66.6" transform="rotate(-90 33.4 66.6)">GPIO_03</text>
<text x="36" y="66.6" transform="rotate(-90 36 66.6)">GPIO_04</text>
<text x="41.1" y="66.6" transform="rotate(-90 41.1 66.6)">GPIO_17</text>
<text x="43.6" y="66.6" transform="rotate(-90 43.6 66.6)">GPIO_27</text>
<text x="46.1" y="66.6" transform="rotate(-90 46.1 66.6)">GPIO_22</text>
<text x="51.2" y="66.6" transform="rotate(-90 51.2 66.6)">GPIO_10</text>
<text x="53.8" y="66.6" transform="rotate(-90 53.8 66.6)">GPIO_09</text>
<text x="56.3" y="66.6" transform="rotate(-90 56.3 66.6)">GPIO_11</text>
<text x="63.9" y="66.6" transform="rotate(-90 63.9 66.6)">GPIO_05</text>
<text x="66.5" y="66.6" transform="rotate(-90 66.5 66.6)">GPIO_06</text>
<text x="69" y="66.6" transform="rotate(-90 69 66.6)">GPIO_13</text>
<text x="71.5" y="66.6" transform="rotate(-90 71.5 66.6)">GPIO_19</text>
<text x="74.1" y="66.6" transform="rotate(-90 74.1 66.6)">GPIO_26</text>
<text x="141.9" y="71.2">US_TRIG_RPi</text>
<text x="163.8" y="70">6</text>
<text x="185.2" y="70">6</text>
<text x="196.6" y="71.2">US_TRIG</text>
<text x="221.1" y="71.2">US_ECHO</text>
<text x="222" y="68.7">US_TRIG</text>
<text x="240" y="67.5">2</text>
<text x="240" y="70">3</text>
<text x="141.1" y="73.8">US_ECHO_RPi</text>
<text x="148.7" y="76.3">+3.3V</text>
<text x="163.8" y="77.6">3</text>
<text x="163.8" y="75.1">4</text>
<text x="163.8" y="72.6">5</text>
<text x="185.2" y="77.6">3</text>
<text x="185.2" y="75.1">4</text>
<text x="185.2" y="72.6">5</text>
<text x="196.6" y="73.8">US_ECHO</text>
<text x="196.6" y="76.3">+5V</text>
<text x="240" y="72.6">4</text>
<text x="243.4" y="77.7">CONN-SIL4</text>
<text x="31.8" y="83.9">GPIO_26</text>
<text x="54.4" y="83.9">ENC_0</text>
<text x="149.5" y="78.8">GND</text>
<text x="163.8" y="82.7">1</text>
<text x="163.8" y="80.2">2</text>
<text x="185.2" y="82.7">1</text>
<text x="185.2" y="80.2">2</text>
<text x="196.6" y="78.8">GND</text>
<text x="31.8" y="86.5">GPIO_03</text>
<text x="54.4" y="86.5">ENC_1</text>
<text x="162.1" y="87.9">CONN-SIL6</text>
<text x="177.3" y="87.9">CONN-SIL6</text>
<text x="31.8" y="91.5">GPIO_18</text>
<text x="31.8" y="94.1">GPIO_21</text>
<text x="54.4" y="91.5">PWM0</text>
<text x="54.4" y="94.1">DIR_A</text>
<text x="31.8" y="96.6">GPIO_20</text>
<text x="31.8" y="101.7">GPIO_07</text>
<text x="31.8" y="99.2">GPIO_12</text>
<text x="54.4" y="99.2">PWM1</text>
<text x="54.4" y="96.6">EN_A</text>
<text x="54.4" y="101.7">DIR_B</text>
<text x="106.5" y="96.6">+3.3V</text>
<text x="222" y="101.7">OD0_SIG</text>
<text x="240" y="100.5">1</text>
<text x="31.8" y="104.2">GPIO_17</text>
<text x="54.4" y="104.2">EN_B</text>
<text x="113.1" y="105.5">1</text>
<text x="113.1" y="108">2</text>
<text x="240" y="103">2</text>
<text x="31.8" y="109.2">GPIO_10</text>
<text x="31.8" y="111.8">GPIO_09</text>
<text x="54.4" y="109.2">RF_MOSI</text>
<text x="54.4" y="111.8">RF_MISO</text>
<text x="97" y="109.2">ENC_0</text>
<text x="113.1" y="110.6">3</text>
<text x="154.6" y="111.8">GND</text>
<text x="168.9" y="110.6">1</text>
<text x="168.9" y="113.1">2</text>
<text x="182.6" y="110.6">8</text>
<text x="182.6" y="113.1">7</text>
<text x="194" y="111.8">+3.3V</text>
<text x="243.4" y="108.1">CONN-SIL2</text>
<text x="31.8" y="114.3">GPIO_11</text>
<text x="31.8" y="116.9">GPIO_19</text>
<text x="31.8" y="119.4">GPIO_08</text>
<text x="54.4" y="114.3">RF_SCK</text>
<text x="54.4" y="116.9">RF_CE</text>
<text x="54.4" y="119.4">RF_CSN</text>
<text x="116.5" y="115.7">CONN-SIL3</text>
<text x="150.7" y="119.4">RF_MISO</text>
<text x="151.5" y="116.9">RF_SCK</text>
<text x="152.7" y="114.3">RF_CE</text>
<text x="168.9" y="115.7">3</text>
<text x="168.9" y="118.2">4</text>
<text x="182.6" y="115.7">6</text>
<text x="182.6" y="118.2">5</text>
<text x="194" y="114.3">RF_CSN</text>
<text x="194" y="116.9">RF_MOSI</text>
<text x="222" y="119.4">OD1_SIG</text>
<text x="240" y="118.2">1</text>
<text x="172.2" y="123.3">CONN-DIL8</text>
<text x="240" y="120.7">2</text>
<text x="243.4" y="125.9">CONN-SIL2</text>
<text x="31.8" y="127">GPIO_02</text>
<text x="31.8" y="129.6">GPIO_05</text>
<text x="54.4" y="127">OD0_SIG</text>
<text x="54.4" y="129.6">OD1_SIG</text>
<text x="106.5" y="127">+3.3V</text>
<text x="31.8" y="134.6">GPIO_27</text>
<text x="31.8" y="137.2">GPIO_22</text>
<text x="54.4" y="137.2">US_ECHO_RPi</text>
<text x="54.4" y="134.6">US_TRIG_RPi</text>
<text x="113.1" y="136">1</text>
<text x="31.8" y="142.3">GPIO_13</text>
<text x="54.4" y="142.3">LOCK_SIG</text>
<text x="97" y="139.7">ENC_1</text>
<text x="113.1" y="138.5">2</text>
<text x="113.1" y="141.1">3</text>
<text x="142.1" y="139.7">+5V</text>
<text x="177.5" y="139.7">+3.3V</text>
<text x="116.5" y="146.2">CONN-SIL3</text>
<text x="144" y="154.4" transform="rotate(-90 144 154.4)">10</text>
<text x="146.5" y="154.4" transform="rotate(-90 146.5 154.4)">9</text>
<text x="149" y="154.4" transform="rotate(-90 149 154.4)">8</text>
<text x="151.5" y="154.4" transform="rotate(-90 151.5 154.4)">7</text>
<text x="154.1" y="154.4" transform="rotate(-90 154.1 154.4)">6</text>
<text x="156.6" y="154.4" transform="rotate(-90 156.6 154.4)">5</text>
<text x="159.2" y="154.4" transform="rotate(-90 159.2 154.4)">4</text>
<text x="161.7" y="154.4" transform="rotate(-90 161.7 154.4)">3</text>
<text x="164.2" y="154.4" transform="rotate(-90 164.2 154.4)">2</text>
<text x="166.8" y="154.4" transform="rotate(-90 166.8 154.4)">1</text>
<text x="179.5" y="154.4" transform="rotate(-90 179.5 154.4)">10</text>
<text x="182" y="154.4" transform="rotate(-90 182 154.4)">9</text>
<text x="184.6" y="154.4" transform="rotate(-90 184.6 154.4)">8</text>
<text x="187.1" y="154.4" transform="rotate(-90 187.1 154.4)">7</text>
<text x="189.6" y="154.4" transform="rotate(-90 189.6 154.4)">6</text>
<text x="192.2" y="154.4" transform="rotate(-90 192.2 154.4)">5</text>
<text x="194.7" y="154.4" transform="rotate(-90 194.7 154.4)">4</text>
<text x="197.3" y="154.4" transform="rotate(-90 197.3 154.4)">3</text>
<text x="199.8" y="154.4" transform="rotate(-90 199.8 154.4)">2</text>
<text x="202.3" y="154.4" transform="rotate(-90 202.3 154.4)">1</text>
<text x="221.8" y="155">PWM0</text>
<text x="240" y="153.8">1</text>
<text x="221.9" y="157.5">DIR_A</text>
<text x="222.5" y="160">EN_A</text>
<text x="240" y="156.3">2</text>
<text x="240" y="158.8">3</text>
<text x="240" y="161.4">4</text>
<text x="141.9" y="167.8">CONN-SIL10</text>
<text x="177.3" y="167.8">CONN-SIL10</text>
<text x="221.8" y="162.6">PWM1</text>
<text x="221.9" y="165.1">DIR_B</text>
<text x="222.5" y="167.7">EN_B</text>
<text x="240" y="163.9">5</text>
<text x="240" y="166.5">6</text>
<text x="243.4" y="171.6">CONN-SIL6</text>
<text x="141.9" y="176.3">CONN-SIL10</text>
<text x="146.5" y="185.8" transform="rotate(-90 146.5 185.8)">9</text>
<text x="149" y="185.8" transform="rotate(-90 149 185.8)">8</text>
<text x="151.5" y="185.8" transform="rotate(-90 151.5 185.8)">7</text>
<text x="154.1" y="185.8" transform="rotate(-90 154.1 185.8)">6</text>
<text x="156.6" y="185.8" transform="rotate(-90 156.6 185.8)">5</text>
<text x="159.2" y="185.8" transform="rotate(-90 159.2 185.8)">4</text>
<text x="161.7" y="185.8" transform="rotate(-90 161.7 185.8)">3</text>
<text x="164.2" y="185.8" transform="rotate(-90 164.2 185.8)">2</text>
<text x="166.8" y="185.8" transform="rotate(-90 166.8 185.8)">1</text>
<text x="204.7" y="185.1">PROJECT:</text>
<text x="262.1" y="183.5">DATE:</text>
<text x="144" y="186.8" transform="rotate(-90 144 186.8)">10</text>
<text x="205.8" y="189.2">DESIGN TITLE:</text>
<text x="205.1" y="193.6">SHEET:</text>
<text x="262.1" y="192.1">PAGE:</text>
<text x="204.5" y="198.7">BY:</text>
<text x="209.3" y="198.7">Dias, M. G.</text>
<text x="249.3" y="198.6">REV:</text>
<text x="262.5" y="199.1">TIME:</text>
<text x="270.3" y="199.1">15:09:02</text>
</g>
</svg>
